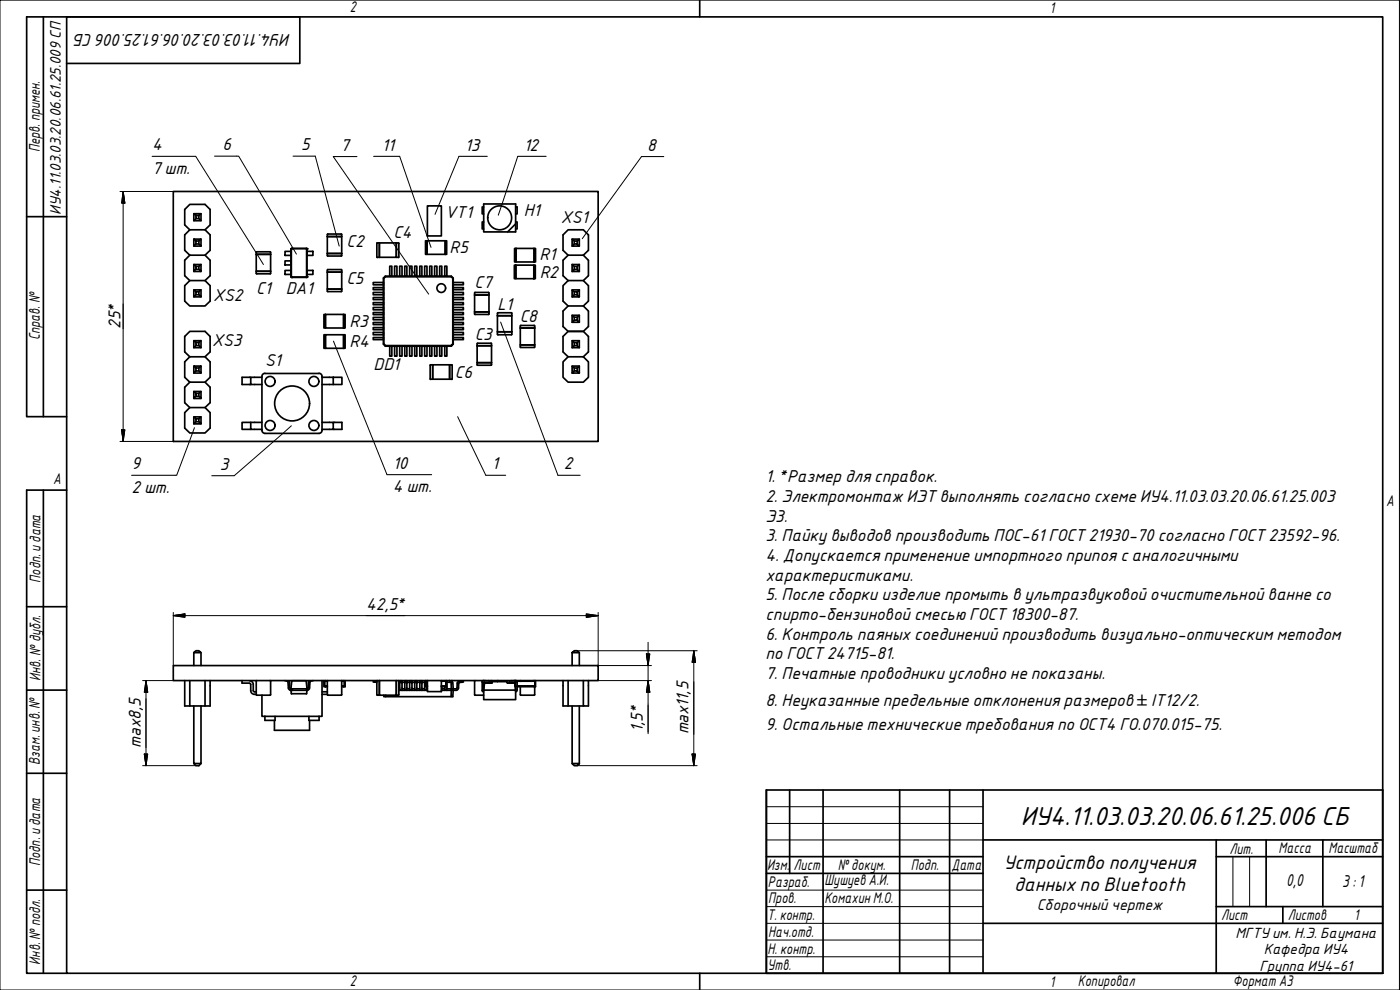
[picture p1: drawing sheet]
<svg xmlns="http://www.w3.org/2000/svg" width="420mm" height="297mm" viewBox="0 0 420 297" stroke-linecap="round" stroke-linejoin="round" font-family="sans-serif">
<g fill="none" stroke="#000" stroke-width=".51">
<path d="M52 57.5h127.5v74.9h-127.5zM55.4 78.1l1.6-1.5h4.5l1.6 1.5v4.6l-1.6 1.5h-4.5l-1.6-1.5zM57 68.9h4.5l1.6 1.6v4.6l-1.6 1.5M57 68.9l-1.6-1.4v-4.6l1.6-1.6h4.5l1.6 1.6v4.6l-1.6 1.4M57 68.9l-1.6 1.6v4.6l1.6 1.5M58.2 79.4v2.1l.6-.7M58.2 71.7v2.1l.6-.6M58.2 64.1h2.1l-.6 .6h-.9zM58.2 64.1v2.1h2.1v-2.1M58.2 73.8h2.1M58.8 79.9h.9v.9h-.9zM58.8 79.9l-.6-.5h2.1l-.6 .5"/>
<path d="M58.8 72.3h.9v.9h-.9zM58.8 72.3l-.6-.6h2.1l-.6 .6M58.8 64.7v.9h.9v-.9M58.8 65.6l-.6 .6M59.7 65.6l.6 .6M60.3 79.4v2.1l-.6-.7M60.3 71.7v2.1l-.6-.6M76.9 76.3h4.3M76.9 76.3v5.1h4.3h-4.3v.7l4.2 .1M76.9 75.7v.6M81.1 75.6l.1 .1M81.1 75.6h-4l-.2 .1"/>
<path d="M81.2 75.7v6.3l-.1 .2M85.5 78.3h1.8v1.2h-1.8zM85.5 75.4h1.8v1.2h-1.8zM87.3 74.7h4.8v8.3l-.2 .2h-4.4l-.2-.2zM87.6 74.6h4.3l.1 .2-.1 8.3-4.5-.1zM92.1 75.4h1.8v1.2h-1.8zM98.2 76.1h4.4M98.3 70.3h4.2l.1 .7h-4.4h4.4l-.1 5.8h-4.2zM113.1 73v4.1M113.1 77.1l.2 .2M113.2 77.2h.7M113.9 72.9v4.3"/>
<path d="M113.9 77.2h5v-4.3v4.3h.7M117 79.9h.6v3h-.6zM118.4 79.9h.7v3h-.7zM119.5 72.9l.2 .1M119.6 72.9h-6.3l-.2 .1M119.7 77.1l-.2 .2M119.7 73v4.1M120 79.9h.6v3h-.6zM121.5 79.9h.6v3h-.6zM122.9 79.9h.7v3h-.7zM124.5 79.9h.6v3h-.6zM126 79.9h.6v3h-.6z"/>
<path d="M127.4 79.9h.7v3h-.7zM127.7 72.2h.4v4.1h-.4zM128.1 72.2h5.5v4.1h-5.5zM128.3 61.8h4.2v9h-4.2zM129 79.9h.6v3h-.6zM130.4 79.9h.7v3h-.7zM132 79.9h.6v3h-.6zM133.5 79.9h.6v3h-.6zM133.6 72.2h.4v4.1h-.4zM145.2 66.6h-.5v2.1h.5M145.2 62.1h-.5v2.1h.5M145.2 61.2h9.5v8.4h-9.5z"/>
<path d="M154.4 79.6h.4v4h-.4zM154.4 74.5h.5v4.1h-.5zM154.7 66.6h.5v2.1h-.5M154.7 62.1h.5v2.1h-.5M154.7 67.2l-2.4 2.4M154.8 79.6h5.4v4h-5.4zM154.9 74.5h5.4v4.1h-5.4zM160.2 79.6h.5v4h-.5zM160.3 74.5h.4v4.1h-.4zM170.5 68.9h4.6l1.5 1.6v4.6l-1.5 1.5h-4.6l-1.5-1.5v-4.6zM170.5 76.6l-1.5 1.5v4.6l1.5 1.5M171.7 71.7h2.2"/>
<path d="M171.7 79.4l.6 .5M172.3 72.3h.9v.9h-.9zM172.3 73.2l-.6 .6h2.2l-.7-.6M172.3 72.3l-.6-.6v2.1M173.2 72.3l.7-.6v2.1M173.9 79.4l-.7 .5M175.1 76.6l1.5 1.5v4.6l-1.5 1.5M57 84.2l-1.6 1.5v4.6l1.6 1.5h4.5l1.6-1.5v-4.6l-1.6-1.5M58.2 87v2.1l.6-.7M58.2 89.1h2.1M58.2 81.5h2.1M58.8 87.6h.9v.8h-.9z"/>
<path d="M58.8 87.6l-.6-.6h2.1l-.6 .6M60.3 87v2.1l-.6-.7M85.5 81.1h1.8v1.2h-1.8zM92.1 81.1h1.8v1.2h-1.8zM97.2 94.3h.5v4.1h-.5zM97.7 94.3h5.4v4.1h-5.4zM98.2 81l.2-.1h4l.2 .1M98.2 81.6h4.4M98.2 81.1v.5M102.6 81.1l-.2 6.4-4.1-.1-.1-.7h4.4h-4.4v-5.1M103.1 94.3h.5v4.1h-.5zM112 92.3h3.1v.6h-3.1z"/>
<path d="M112 90.8h3.1v.6h-3.1zM112 89.3h3.1v.6h-3.1zM112 87.7h3.1v.7h-3.1zM112 86.3h3.1v.6h-3.1zM112 84.8h3.1v.7h-3.1zM112 93.8h3.1v.6h-3.1zM112 95.2h3.1v.7h-3.1zM112 96.8h3.1v.6h-3.1zM112 98.3h3.1v.6h-3.1zM112 99.7h3.1v.7h-3.1zM115.2 83.5l-.1 19.7M115.6 82.9l.1 .1h19.7"/>
<path d="M115.7 83l-.6 .4M135.4 82.9v.1l.5 .5M136 99.7h3.1v.7h-3.1zM136 98.3h3.1v.6h-3.1zM136 96.8h3.1v.6h-3.1zM136 95.2h3.1v.7h-3.1zM136 93.8h3.1v.6h-3.1zM136 92.3h3.1v.6h-3.1zM136 90.8h3.1v.6h-3.1zM136 89.3h3.1v.6h-3.1zM136 87.7h3.1v.7h-3.1zM136 86.3h3.1v.6h-3.1z"/>
<path d="M136 84.8h3.1v.7h-3.1zM136 83.4l-.1 19.8M142.4 93.6h4.3M142.4 94.2l.2 .1h4l.1-.1M146.7 93.6v-5.1h-4.3h4.3v-.7l-4.1-.1-.2 6.5M146.7 93.6v.6M149.3 99.6h4.3M149.4 93.8h4.1M149.4 93.8l-.1 .2v6.3l.1 .1M153.4 93.8l.2 .9h-4.3h4.3v4.9M153.6 99.6l-.2 .8M156.1 98.4h4.4"/>
<path d="M156.1 98.4v5.1h4.4h-4.4v.6M156.1 98.4l.2-.8 4.1 .1 .1 6.4M170.5 91.8l-1.5 1.5v4.7l1.5 1.4h4.6l1.5-1.4v-4.7l-1.5-1.5M170.5 84.2h4.6l1.5 1.5v4.6l-1.5 1.5h-4.6l-1.5-1.5v-4.6zM171.7 81.5v-2.1h2.2v2.1M171.7 94.6h2.2M171.7 87h2.2M172.3 95.2h.9v.9h-.9zM172.3 96.1l-.6 .6h2.2l-.7-.6M172.3 95.2l-.6-.6v2.1M172.3 87.6h.9v.8h-.9zM172.3 88.4l-.6 .7h2.2l-.7-.7"/>
<path d="M172.3 87.6l-.6-.6v2.1M172.3 80.8h.9l.7 .7h-2.2zM172.3 80.8v-.9h.9v.9M173.2 95.2l.7-.6v2.1M173.2 87.6l.7-.6v2.1M55.4 116.2l1.6-1.5h4.5l1.6 1.5v4.6l-1.6 1.5h-4.5l-1.6-1.5zM57 107h4.5l1.6 1.6v4.6l-1.6 1.5M57 107l-1.6-1.4v-4.6l1.6-1.6h4.5l1.6 1.6v4.6l-1.6 1.4M57 107l-1.6 1.6v4.6l1.6 1.5M58.2 117.5v2.1l.6-.7M58.2 109.8v2.1l.6-.6M58.2 102.2h2.1l-.6 .6h-.9z"/>
<path d="M58.2 102.2v2.1h2.1v-2.1M58.2 119.6h2.1M58.2 111.9h2.1M58.8 118h.9v.9h-.9zM58.8 118l-.6-.5h2.1l-.6 .5M58.8 110.4h.9v.9h-.9zM58.8 110.4l-.6-.6h2.1l-.6 .6M58.8 102.8v.9h.9v-.9M58.8 103.7l-.6 .6M59.7 103.7l.6 .6M60.3 117.5v2.1l-.6-.7M60.3 109.8v2.1l-.6-.6"/>
<path d="M75.2 113.2h-2.6v2.2h2.6M78.6 113.2h-3.4v2.2h3.4M79.5 112.1h16.3M79.5 112a.92 .92 0 0 0-.9 .9v16.2a.92 .92 0 0 0 .9 .9h16.3a.92 .92 0 0 0 .8-.9v-16.1a.92 .92 0 0 0-.9-1M96.6 113.2h6v2.2h-2.6v-2.2M96.6 115.4h3.4M97.2 100.4h.5v4.1h-.5zM97.7 100.4h5.4v4.1h-5.4zM103.1 100.4h.5v4.1h-.5zM112 101.3h3.1v.6h-3.1zM115.2 103.2l.5 .5-.1 .2M115.7 103.7h19.7"/>
<path d="M117 103.9h.6v3h-.6zM118.4 103.9h.7v3h-.7zM120 103.9h.6v3h-.6zM121.5 103.9h.6v3h-.6zM122.9 103.9h.7v3h-.7zM124.5 103.9h.6v3h-.6zM126 103.9h.6v3h-.6zM127.4 103.9h.7v3h-.7zM129 103.9h.6v3h-.6zM129.2 109.5h.7v4.3v-4.3h5M129.2 113.8h6.4M129.3 109.5l-.2 .1v4.1l.2 .1"/>
<path d="M130.4 103.9h.7v3h-.7zM132 103.9h.6v3h-.6zM133.5 103.9h.6v3h-.6zM134.9 109.5v4.3M134.9 109.5l.8 .1v4.1l-.2 .1M136 101.3h3.1v.6h-3.1zM136 103.2v-19.8l-.6-.5h-19.8l-.5 .5v19.8l.5 .7h19.8l.6-.7-.6 .5v.2M143.2 109.4l.2 .2M143.2 103.7h4.3M143.2 103.7v5.1h4.3h-4.3v.7M143.3 103h4.2v6.5M143.4 103l-.2 .7"/>
<path d="M147.5 109.4l-.1 .2h-4.1M149.4 100.4h4.1M156.1 104.1l.2 .2h4l.2-.2M170.5 107h4.6l1.5 1.6v4.6l-1.5 1.5h-4.6l-1.5-1.5v-4.6zM170.5 107l-1.5-1.4v-4.6l1.5-1.6h4.6l1.5 1.6v4.6l-1.5 1.4M171.7 104.3l.6-.6h.9l.7 .6zM171.7 104.3v-2.1h2.2v2.1M171.7 109.8h2.2M171.7 102.2l.6 .6M172.3 110.4h.9v.9h-.9zM172.3 111.3l-.6 .6h2.2l-.7-.6M172.3 110.4l-.6-.6v2.1"/>
<path d="M172.3 103.7v-.9h.9v.9M173.2 110.4l.7-.6v2.1M173.9 102.2l-.7 .6M57 122.3l-1.6 1.5v4.6l1.6 1.5h4.5l1.6-1.5v-4.6l-1.6-1.5M58.2 125.1v2.1l.6-.7M58.2 127.2h2.1M58.8 125.7h.9v.8h-.9zM58.8 125.7l-.6-.6h2.1l-.6 .6M60.3 125.1v2.1l-.6-.7M75.2 128.8v-2.1h-2.6v2.1h6M75.2 126.7h3.4M96.6 126.7h3.4v2.1h-3.4"/>
<path d="M100 126.7h2.6v2.1h-2.6M52 199.7h127.5v4.5h-127.5zM58.2 195.8l.6-.6h.9l.6 .6zM58.2 195.8v3.9M60.3 195.8v3.9M171.7 195.8l.6-.6h.9l.7 .6zM171.7 195.8v3.9M173.9 195.8v3.9M55.4 204.2v7.6h1.6M57 204.2v7.6h4.5v-7.6M58.2 211.8v17.3h2.1v-17.3M63.1 204.2v7.6h-1.6"/>
<path d="M72.6 204.2v.8h2.3M74.9 205l.3 .3v1.9l.3 .7 .5 .4h.9M74.9 204.3l.7 .2 .4 .5 .1 2.4 .8 .2M77.1 204.2l-.2 .2v4.1l4.2 .1M78.6 208.6v6.3h.9M79.5 214.9v1.2h3v-1.2M79.5 214.9h16.3M81.1 204.2l.1 .2v4l-.1 .2M82.4 216.1v3h10.5v-3M85.5 204.2l.9 .3 .2 1.9 .4 .7h5.2M86.8 204.2l.2 2.2M87 206.4l.3 .3h4.9"/>
<path d="M92.1 206.7l-.2-2.4h-4.3l-.3 2.4 .1 1.4h4.6l.1-1M92.1 206.7v.4M92.5 206.4l-.3 .3M92.7 204.2l-.2 2.2M92.7 214.9v1.2h3.1v-1.2M93.9 204.2l-.8 .3-.3 2.2-.6 .4M96.6 204.2v10.7h-.8M96.6 207.6h1.6M96.6 208.3h1.6M97.2 204.2v1.8h.5M97.7 204.2v.2h-.3v1.5h.3v.1M97.7 206h.5"/>
<path d="M97.7 205.9v.1M98.2 204.4v4l.2 .2 4.1-.1 .1-4.1M98.2 204.4h-.8v1.5h.8M98.4 204.2l-.2 .2M102.4 204.2l.2 .2M102.6 204.4h.8v1.5h-.8M102.6 204.2v.2M103.1 204.2v.2h.3v1.5h-.3v.1h.5v-1.8M103.1 205.9v.1h-.5M113.1 204.3h-1l-.1 .3 1.1 .1M113.3 204.2l-.2 .2v4l.8 .2v-.2M113.9 208.4v.2h5v-4.4v4.4h.7"/>
<path d="M113.9 204.2v4.2zM115.2 208.6v.4h.5M115.7 208.6v.4h19.7M119.5 204.2l.2 .2v4l-.2 .2M119.7 204.7l.3-.1v2.5h.6M119.7 207.1h.3M119.7 206.7h.3M120.6 207.1v-2.5h-.6v-.3h.6v.4l.9-.1v2.5h.6M120.6 207.1h.9M120.6 206.7h.9M122.1 207.1v-2.5h-.6v-.3h.6v.4l.8-.1v2.5h.7M122.1 207.1h.8"/>
<path d="M122.1 206.7h.8M123.6 207.1v-2.5h-.7v-.3h.7v.4l.9-.1v2.5h.6M123.6 207.1h.9M123.6 206.7h.9M125.1 207.1v-2.5h-.6v-.3h.6v.4l.9-.1v2.5h.6M125.1 207.1h.9M125.1 206.7h.9M126.6 207.1v-2.5h-.6v-.3h.6v.4l.8-.1v2.5h.7M126.6 207.1h.8M126.6 206.7h.8M127.7 204.2v1.8h.4M127.7 204.3h-.3v.3h.3"/>
<path d="M128.1 204.2v.2h-.2v1.5h.2v.1M128.1 207.1h.2M128.1 206.7h.2M128.1 205.9v1.2M128.1 206h.2M128.3 204.2v3.3h4.2v-3.3M128.3 204.4h-.4v1.5h.4M132.5 204.3l.1 .1M132.5 204.4h1.4v1.5h-1.4M132.6 206l-.1 1.1M132.6 207.1h.9M132.6 206.7h.9"/>
<path d="M133.5 206v1.1h.6M133.6 204.2v.2h.3v1.5h-.3v.1h.4v-1.8M133.6 205.9v.1h-1.1M133.6 204.3l-.1 .1M134 204.3l.1 .3M134 204.6l.1 2.5M134.1 207.1h1.3M134.1 204.7h1.3M134.9 204.2v.5M135.4 204.7h.5l.1 2 1.1-.2 .3-2 1.6-.2 .1 .3-1.1 .2M135.4 204.7v2h-1.3M135.4 206.7h.6v.4h-.6z"/>
<path d="M135.5 204.2l.2 .5M137.6 206.4l-.5 .7h-1.1l-.1 1.9h-.5v-1.9M137.9 204.8l-.2 .2-.1 1.4M142.6 204.2l-.2 .2 .1 4.1 2.7 .1M144.7 204.7l.3-.5 2.1 .1v.5l-1.8-.1M144.7 207.1l.4 .5M144.7 204.6v2.5M145.2 207.1h9.5v2.8h-9.5zM145.3 204.6l-.1 .2v2.3l.2-2.1h2.2l.1-.5h4.5v.5h2.3l.2 2.1M146.6 204.2l.1 .1M146.7 204.8v.2M147.4 204.2l.1 .8"/>
<path d="M149.4 204.2l-.1 .3M153.4 204.2l.2 .1M153.6 204.8v.2M154.4 204.2v.1M154.4 204.7v.3M154.6 204.7l.1 1.2zM154.6 206h.1M154.7 207.1v-2.4l-1.9 .1v-.5l1.9-.1 .5 .3v2.6l-.5 .5M154.9 204.2v.1M155.1 204.4h5.4v1.5h-5.3h5.1v.1h-5.1M156.1 206l.1 2.5 4.1 .1 .2-2.6M156.3 204.2l-.2 .2"/>
<path d="M160.2 204.2v.2M160.3 204.2v.2h.2v1.5h-.2v.1h.4v-1.8M169 204.2v7.6h1.5M170.5 204.2v7.6h4.6M171.7 211.8v17.3M173.9 211.8v17.3M175.1 204.2v7.6h1.5v-7.6M58.2 229.1l.6 .6h.9l.6-.6M171.7 229.1h2.2l-.7 .6h-.9z"/>
<circle cx="150" cy="65.4" r="3.6"/>
<circle cx="132.4" cy="86.4" r="1.3"/>
<circle cx="81.1" cy="114.4" r="1.49"/>
<circle cx="94.2" cy="114.4" r="1.49"/>
<circle cx="81.1" cy="127.7" r="1.49"/>
<circle cx="87.7" cy="121" r="5.2"/>
<circle cx="94.2" cy="127.7" r="1.49"/>
</g>
<g fill="#000">
<circle cx="87.3" cy="74.7" r=".25"/>
<circle cx="87.5" cy="74.5" r=".25"/>
<circle cx="91.9" cy="74.5" r=".25"/>
<circle cx="92.1" cy="74.7" r=".25"/>
<circle cx="87.3" cy="83" r=".25"/>
<circle cx="87.5" cy="83.2" r=".25"/>
<circle cx="91.9" cy="83.2" r=".25"/>
<circle cx="92.1" cy="83" r=".25"/>
<circle cx="87.5" cy="207.1" r=".25"/>
<circle cx="87.5" cy="206.7" r=".25"/>
<circle cx="91.9" cy="207.1" r=".25"/>
<circle cx="91.9" cy="206.7" r=".25"/>
<circle cx="156.1" cy="204.4" r=".25"/>
</g>
<path d="M20 5.1h395v286.9h-395zM210 0v5.1M210 292v5" fill="none" stroke="#000" stroke-width=".51"/>
<path d="M0 0h420v297h-420z" fill="none" stroke="#000" stroke-width=".3"/>
<g fill="none" stroke="#000" stroke-width=".51">
<path d="M230 237h185v55h-185zM237 237v25.1M247 237v55M270 237v55M285 237v55M295 237v55M230 257h65M295 252h120M365 257h50M365 252v40M380 252v20M397 252v20"/>
<path d="M230 262.1h65M295 277h120M365 272h50M385 272v5"/>
</g>
<path d="M230 242h65M230 247.1h65M230 252h65M370 257v15M375 257v15M230 267.1h65M230 272h65M230 277h65M230 282.1h65M230 287.1h65" fill="none" stroke="#000" stroke-width=".3"/>
<path d="M13 5.1v119.9M20 19h70v-13.9h-82v119.9h12M8 65h12M13 147.1v144.9M20 147.1h-12v144.9h12M8 182h12M8 207.1h12M8 232h12M8 267.1h12" fill="none" stroke="#000" stroke-width=".51"/>
<g fill="none" stroke="#000" stroke-width=".3">
<path d="M36 57.5h16M37 57.5l.5 3.4h-1zM37 57.5v74.9M36 132.4h16M36.5 129h1l-.5 3.4zM52 184.7l3.5-.5v1zM52 184.7h127.5M52 183.8v15.9M173.2 195.2h36M176 184.2l3.5 .5-3.5 .5zM179.5 183.8v15.9h16M194 196.2h1l-.5 3.5z"/>
<path d="M194.5 192.7v27.4M208.2 195.2l.5 3.5h-1zM208.2 195.2v34.5M42.8 204.2h9.2M43.8 204.2l.5 3.5h-1zM43.8 204.2v25.5M179.5 204.2h16M194.5 204.2l.5 3.5h-1zM42.8 229.7h16M43.3 226.2h1l-.5 3.5zM173.2 229.7h36M207.7 226.2h1l-.5 3.5z"/>
</g>
<g fill="#000" stroke="#000" stroke-width=".3">
<path d="M37 57.5l.5 3.4zM37 57.5l.5 3.4h-1zM36.5 129l.5 3.4zM36.5 129h1l-.5 3.4zM52 184.7l3.5-.5zM52 184.7l3.5-.5v1zM176 185.2l3.5-.5zM176 184.2l3.5 .5-3.5 .5zM194 196.2l.5 3.5zM194 196.2h1l-.5 3.5zM208.2 195.2l.5 3.5zM208.2 195.2l.5 3.5h-1z"/>
<path d="M43.8 204.2l.5 3.5zM43.8 204.2l.5 3.5h-1zM194.5 204.2l.5 3.5zM194.5 204.2l.5 3.5h-1zM43.3 226.2l.5 3.5zM43.3 226.2h1l-.5 3.5zM207.7 226.2l.5 3.5zM207.7 226.2h1l-.5 3.5z"/>
</g>
<g fill="none" stroke="#000" stroke-width=".3">
<path d="M58.7 46.9l20.4 32.5M71.1 46.8h.5l17.4 29.4M94.6 46.8l7.2 27M100.5 47h-.5l28.7 41.3M120 46.9l9.3 27.3M137.7 46.9l-7.1 17.4M155.4 46.9l-5.9 17.7M192.5 47l-17.7 24.6M150.2 96.6l17.2 46M100.1 102.3l16 40.1M58.4 128.3l-5.4 14.3h-.4M87.4 127.7l-17.1 15"/>
<path d="M137.4 125l8.4 17.6"/>
</g>
<g fill="none" stroke="#000" stroke-width=".32">
<path d="M45.7 46.9h13M64.4 46.8h6.7M87.9 46.8h6.7M100.5 47h6.6M112.1 46.9h7.9M137.7 46.9h8.5M155.4 46.9h8.5M192.5 47h6.7M39.5 142.6h13.1M63.6 142.7h6.7M116.1 142.4h13.4M145.8 142.6h6"/>
<path d="M167.4 142.6h6.7"/>
</g>
<text font-size="7.5" x="306.3" y="247.4">ИУ4.11.03.03.20.06.61.25.006 СБ</text>
<g font-size="5.7">
<text x="301.1" y="260.6">Устройство получения</text>
<text x="304.4" y="267.3">данных по Bluetooth</text>
</g>
<g font-size="5">
<text x="87.3" y="10.1" transform="rotate(180 87.3 10.1)">ИУ4.11.03.03.20.06.61.25.006 СБ</text>
<text x="45.7" y="45.1">4</text>
<text x="66.8" y="45.1">6</text>
<text x="90.4" y="45.1">5</text>
<text x="102.2" y="45.2">7</text>
<text x="114.6" y="45.2">11</text>
<text x="139.5" y="45.2">13</text>
<text x="157.2" y="45.2">12</text>
<text x="194.2" y="45.2">8</text>
<text x="45.7" y="52.1">7шт.</text>
<text x="133.6" y="65.4">VT1</text>
<text x="157.2" y="64.8">H1</text>
<text x="118" y="71.5">С4</text>
<text x="168.3" y="67">XS1</text>
<text x="104" y="74.2">C2</text>
<text x="134.9" y="76">R5</text>
<text x="161.9" y="78.1">R1</text>
<text x="162" y="83.4">R2</text>
<text x="76.8" y="88.3">C1</text>
<text x="85.8" y="88.3">DA1</text>
<text x="103.9" y="85.1">C5</text>
<text x="142.4" y="86.5">C7</text>
<text x="64" y="90.3">XS2</text>
<text x="149.3" y="93">L1</text>
<text x="36.1" y="98.7" transform="rotate(-90 36.1 98.7)">25*</text>
<text x="104.9" y="98.1">R3</text>
<text x="142.5" y="101.9">C3</text>
<text x="156" y="96.7">C8</text>
<text x="63.7" y="103.7">XS3</text>
<text x="104.9" y="104.1">R4</text>
<text x="79.6" y="109.7">S1</text>
<text x="112.1" y="111.1">DD1</text>
<text x="136.5" y="113.4">C6</text>
<text x="39.5" y="140.8">9</text>
<text x="66" y="141">3</text>
<text x="117.9" y="140.6">10</text>
<text x="147.6" y="140.8">1</text>
<text x="169.2" y="140.8">2</text>
<text x="39.5" y="147.9">2шт.</text>
<text x="117.9" y="147.6">4 шт.</text>
<text x="229.7" y="144.7">1. *Размер для справок.</text>
<text x="229.7" y="150.6">2. Электромонтаж ИЭТвыполнять согласно схеме ИУ4.11.03.03.20.06.61.25.003</text>
<text x="229.7" y="156.5">Э3.</text>
<text x="229.7" y="162.4">3. Пайку выводов производить ПОС-61ГОСТ21930-70 согласно ГОСТ23592-96.</text>
<text x="229.7" y="168.3">4. Допускается применение импортного припоя с аналогичными</text>
<text x="229.7" y="174.2">характеристиками.</text>
<text x="109.9" y="183.1">42,5*</text>
<text x="229.7" y="180.1">5. После сборки изделие промыть в ультразвуковой очистительной ванне со</text>
<text x="229.7" y="186">спирто-бензиновой смесью ГОСТ18300-87.</text>
<text x="229.7" y="191.9">6. Контроль паяных соединений производить визуально-оптическим методом</text>
<text x="229.7" y="197.8">по ГОСТ24715-81.</text>
<text x="229.7" y="203.7">7. Печатные проводники условно не показаны.</text>
<text x="229.7" y="211.9">8. Неуказанные предельные отклонения размеров ±IT12/2.</text>
<text x="192.9" y="219.6" transform="rotate(-90 192.9 219.6)">1,5*</text>
<text x="206.6" y="220.3" transform="rotate(-90 206.6 220.3)">max11,5</text>
<text x="229.7" y="219.1">9. Остальные технические требования по ОСТ4 ГО.070.015-75.</text>
<text x="42.2" y="224.3" transform="rotate(-90 42.2 224.3)">max8,5</text>
<text x="386" y="265.9">0,0</text>
<text x="402.8" y="266.2">3:1</text>
</g>
<text font-size="4.5" x="311.2" y="273">Сборочный чертеж</text>
<g font-size="4.4">
<text x="105" y="3.7">2</text>
<text x="315" y="3.8">1</text>
<text x="11.9" y="45.6" transform="rotate(-90 11.9 45.6)">Перв. примен.</text>
<text x="18.2" y="64.4" transform="rotate(-90 18.2 64.4)">ИУ4.11.03.03.20.06.61.25.009СП</text>
<text x="12" y="102.2" transform="rotate(-90 12 102.2)">Справ. №</text>
<text x="16" y="145.2">A</text>
<text x="416" y="151.7">A</text>
<text x="12.2" y="174.8" transform="rotate(-90 12.2 174.8)">Подп. идата</text>
<text x="12.2" y="204.3" transform="rotate(-90 12.2 204.3)">Инв. №дубл.</text>
<text x="12" y="229.5" transform="rotate(-90 12 229.5)">Взам. инв. №</text>
<text x="369" y="256.1">Лит.</text>
<text x="383.7" y="256.1">Масса</text>
<text x="398.7" y="256.1">Масштаб</text>
<text x="12.1" y="259.8" transform="rotate(-90 12.1 259.8)">Подп. идата</text>
<text x="230.2" y="261.1">Изм.</text>
<text x="238.2" y="261.1">Лист</text>
<text x="251.5" y="261">№докум.</text>
<text x="273.4" y="261.2">Подп.</text>
<text x="285.6" y="261.2">Дата</text>
<text x="230.4" y="266.1">Разраб.</text>
<text x="247.4" y="265.7">Шушуев А.И.</text>
<text x="230.6" y="271.1">Пров.</text>
<text x="247.4" y="271.1">КомахинМ.О.</text>
<text x="230.3" y="276.1">Т. контр.</text>
<text x="230.5" y="281.1">Нач.отд.</text>
<text x="366.5" y="276.1">Лист</text>
<text x="386.5" y="276.1">Листов</text>
<text x="406.4" y="276">1</text>
<text x="230.4" y="286.1">Н. контр.</text>
<text x="12.1" y="289.4" transform="rotate(-90 12.1 289.4)">Инв. №подл.</text>
<text x="230.3" y="291.1">Утв.</text>
<text x="105" y="295.9">2</text>
<text x="315" y="296.1">1</text>
<text x="323.5" y="295.8">Копировал</text>
<text x="370" y="295.8">Формат А3</text>
</g>
<g font-size="4.3">
<text x="370.8" y="281.3">МГТУим. Н.Э. Баумана</text>
<text x="379.3" y="286.4">Кафедра ИУ4</text>
<text x="378" y="291.4">Группа ИУ4-61</text>
</g>
</svg>
